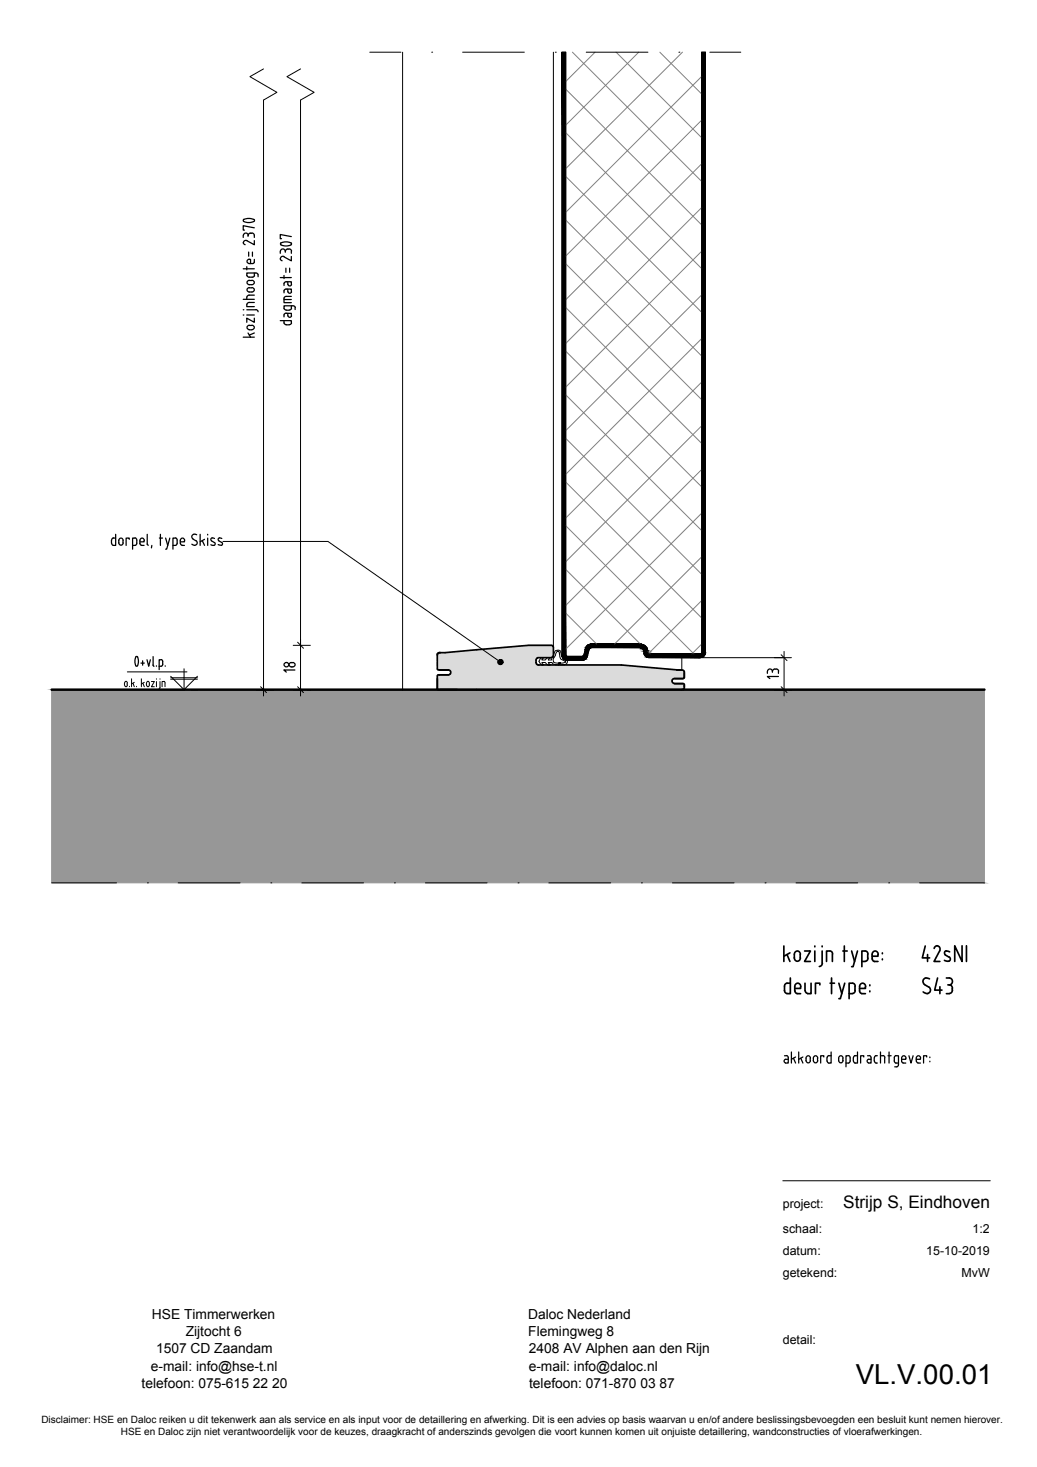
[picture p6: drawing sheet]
<svg xmlns="http://www.w3.org/2000/svg" width="210mm" height="297mm" viewBox="0 0 210 297" stroke-linecap="round" stroke-linejoin="round" font-family="sans-serif">
<g fill="#dbdbdb" stroke="#dbdbdb" stroke-width=".2">
<path d="M88.8 132.2h23.2z"/>
<path d="M110 133.1h1.2z"/>
<path d="M91 136.6h25.6z"/>
<path d="M90.9 136.6h25.7z"/>
<path d="M88.6 136.7h28z"/>
<path d="M88.7 139.6h7.8z"/>
<path d="M107.1 130.7h4.5zM107 130.7h4.6z"/>
<path d="M107 130.7h4.7zM107 130.7h4.7z"/>
<path d="M107 130.7h4.7zM106.8 130.7h4.9z"/>
<path d="M106.8 130.7h5zM106.3 130.7h5.5z"/>
<path d="M106.3 130.7l5.6 .1zM105.6 130.8h6.3z"/>
<path d="M105.6 130.8h6.3zM105.1 130.8h6.8z"/>
<path d="M105.1 130.8l6.8 .1zM104.7 130.9h7.2z"/>
<path d="M104.7 130.9h7.3zM104.3 130.9h7.7z"/>
<path d="M104.3 130.9l7.7 .1zM103.7 131h8.3z"/>
<path d="M103.7 131h8.3zM103.2 131h8.8z"/>
<path d="M103.2 131l8.8 .1zM102 131.1h10z"/>
<path d="M102 131.1h10zM101.4 131.1h10.6z"/>
<path d="M101.4 131.1l10.6 .5v-.5zM96.5 131.6l4.9-.5 10.6 .5z"/>
<path d="M96.5 131.6l15.5 .6v-.6zM90.1 132.2l6.4-.6 15.5 .6z"/>
<path d="M88.9 132.2h23.1zM88.9 132.2h23.1z"/>
<path d="M88.9 132.2h23.1zM88.9 132.2h23.1zM88.8 132.2h23.2z"/>
<path d="M88.8 132.2h23.2zM88.8 132.2h23.2z"/>
<path d="M88.7 132.2l23.3 .1zM88.7 132.3h23.3z"/>
<path d="M88.7 132.3h23.3zM88.6 132.3h23.4z"/>
<path d="M88.6 132.3l23.4 .1zM88.6 132.3l23.4 .1z"/>
<path d="M88.6 132.4h23.4zM88.6 132.4h23.4z"/>
<path d="M88.5 132.4l23.5 .1zM88.5 132.4l23.5 .1z"/>
<path d="M88.5 132.5h23.5zM88.5 132.5h23.5z"/>
<path d="M88.5 132.5l23.5 .2v-.2zM88.5 132.5l23.5 .2h-23.5z"/>
<path d="M88.5 132.7h23.5zM88.5 132.7h23.5z"/>
<path d="M88.5 132.7h23.5zM88.5 132.7h23.5z"/>
<path d="M88.5 132.7l23.5 .1zM88.5 132.7l23.5 .1z"/>
<path d="M88.5 132.8l23.3 .2 .2-.2zM88.5 132.8l23.3 .2h-23.3z"/>
<path d="M88.5 133h23.3zM88.5 133l23.3 .1z"/>
<path d="M88.5 133.1h23.3zM88.5 133.1h23.2z"/>
<path d="M88.5 133.1h23.1zM88.5 133.1h23.2z"/>
<path d="M111.4 133.1h.2zM111.4 133.1l.1 .1z"/>
<path d="M88.5 133.1h21.3zM88.5 133.1l20.5 .1z"/>
<path d="M88.5 133.2h20.4zM88.5 133.2h20.5z"/>
<path d="M88.5 133.2h20.4zM88.5 133.2h20.4z"/>
<path d="M88.5 133.2h20.3zM88.5 133.2h20.4z"/>
<path d="M88.5 133.2h20.3zM88.5 133.2h20.3z"/>
<path d="M88.5 133.2h20.3zM88.5 133.2l20.2 .1z"/>
<path d="M88.5 133.3h20.2zM88.5 133.3h20.1z"/>
<path d="M88.5 133.3h20.1zM88.5 133.3l20.1 .1z"/>
<path d="M88.5 133.4h20.1zM88.5 133.4h20z"/>
<path d="M88.5 133.4l20 .1zM88.5 133.4l20 .1z"/>
<path d="M88.5 133.5h20zM88.5 133.5h20z"/>
<path d="M88.5 133.5h20zM88.5 133.5l20 .1z"/>
<path d="M88.5 133.6h20zM88.5 133.6h20z"/>
<path d="M88.5 133.6l20 .5v-.5zM88.5 133.6l20 .5h-20z"/>
<path d="M88.5 134.1l20 .1zM88.5 134.1l20 .1z"/>
<path d="M88.5 134.2l20 .1zM88.5 134.2l20 .1z"/>
<path d="M88.5 134.3h20zM88.5 134.3h20z"/>
<path d="M88.5 134.3l20 .1zM88.5 134.3l20 .1z"/>
<path d="M88.5 134.4h20.1zM88.5 134.4h20.1z"/>
<path d="M88.5 134.4l20.1 .1zM88.5 134.4l20.1 .1z"/>
<path d="M88.5 134.5h20.2zM88.5 134.5h20.2z"/>
<path d="M88.5 134.5h20.2zM88.5 134.5h20.2z"/>
<path d="M88.5 134.5l20.2 .1zM88.5 134.5l20.2 .1z"/>
<path d="M88.5 134.6h20.3zM88.5 134.6h20.3z"/>
<path d="M88.5 134.6h20.3zM88.5 134.6h20.3z"/>
<path d="M88.5 134.6h20.4zM88.5 134.6h20.4z"/>
<path d="M88.5 134.6h20.4zM88.5 134.6h20.4z"/>
<path d="M88.5 134.6h20.5zM88.5 134.6h20.5z"/>
<path d="M88.5 134.6h37.3zM88.5 134.6h37.3z"/>
<path d="M88.5 134.6l45.6 .8-8.3-.8zM88.5 134.6l45.6 .8h-45.6z"/>
<path d="M88.5 135.4l46.2 .1zM88.5 135.4l46.2 .1z"/>
<path d="M88.5 135.5h47.1zM88.5 135.5h47.1z"/>
<path d="M88.6 135.5l47.5 .1zM88.6 135.5l47.5 .1z"/>
<path d="M88.6 135.6h47.8zM88.6 135.6h47.8z"/>
<path d="M88.6 135.6h48zM88.6 135.6h48z"/>
<path d="M88.6 135.6h48.3zM88.6 135.6h48.3z"/>
<path d="M88.7 135.6l48.3 .1zM88.7 135.6l48.3 .1z"/>
<path d="M90.8 135.7h47.3zM90.8 135.7h47.3z"/>
<path d="M90.8 135.7h47.4zM90.8 135.7h47.4z"/>
<path d="M90.9 135.7h47.3zM90.9 135.7h47.3z"/>
<path d="M90.9 135.7h47.4zM90.9 135.7h47.4zM91 135.7h47.3zM91 135.7h47.3z"/>
<path d="M91 135.7h47.3zM91 135.7h47.3z"/>
<path d="M91 135.7h47.3zM91 135.7h47.3zM91.1 135.7h47.2zM91.1 135.7h47.2z"/>
<path d="M119.6 135.7l18.8 .1zM119.6 135.7l18.8 .1z"/>
<path d="M91.1 135.7l25.5 .1zM91.1 135.7l25.5 .1z"/>
<path d="M119.6 135.8h18.8zM119.6 135.8h18.8z"/>
<path d="M91.1 135.8h25.5zM91.1 135.8h25.5z"/>
<path d="M91.1 135.8l25.5 .1zM91.1 135.8l25.5 .1z"/>
<path d="M119.6 135.8l18.9 .1zM119.6 135.8l18.9 .1z"/>
<path d="M91.1 135.9h25.5zM91.1 135.9h25.5z"/>
<path d="M119.6 135.9l18.9 .1zM119.6 135.9l18.9 .1z"/>
<path d="M119.6 136h18.9zM119.6 136h18.9z"/>
<path d="M91.2 135.9l25.4 .1zM91.2 135.9l25.4 .1z"/>
<path d="M119.6 136h18.9zM119.6 136h18.9z"/>
<path d="M91.2 136h25.4zM91.2 136h25.4z"/>
<path d="M119.6 136l18.9 .1zM119.6 136l18.9 .1z"/>
<path d="M91.2 136l25.4 .1zM91.2 136l25.4 .1z"/>
<path d="M91.2 136.1h25.4zM91.2 136.1h25.4z"/>
<path d="M119.6 136.1l18.9 .1zM119.6 136.1l18.9 .1z"/>
<path d="M91.3 136.1l25.3 .1zM91.3 136.1l25.3 .1z"/>
<path d="M91.2 136.2l25.4 .1zM91.2 136.2l25.4 .1z"/>
<path d="M91.2 136.3h25.4zM91.2 136.3h25.4z"/>
<path d="M91.2 136.3h25.4zM91.2 136.3h25.4z"/>
<path d="M91.2 136.3l25.4 .1zM91.2 136.3l25.4 .1z"/>
<path d="M91.2 136.4h25.4zM91.2 136.4h25.4z"/>
<path d="M91.1 136.4l25.5 .1zM91.1 136.4l25.5 .1z"/>
<path d="M91.1 136.5h25.5zM91.1 136.5h25.5z"/>
<path d="M91.1 136.5l25.5 .1zM91.1 136.5l25.5 .1z"/>
<path d="M91.1 136.6h25.5zM91 136.6h25.6zM90.9 136.6h25.7z"/>
<path d="M90.9 136.6h25.7zM90.9 136.6h25.7zM90.8 136.6h25.8z"/>
<path d="M90.8 136.6h25.8zM90.8 136.6h25.8z"/>
<path d="M88.8 136.6l27.8 .1zM88.6 136.7h28zM88.6 136.7h28z"/>
<path d="M88.6 136.7l28 .1zM88.6 136.7l28 .1z"/>
<path d="M88.6 136.8h28zM88.6 136.8h28z"/>
<path d="M88.5 136.8h28.1zM88.5 136.8h28.1z"/>
<path d="M119.6 136.2l18.9 .9v-.9zM119.6 136.2l18.9 .9h-18.9z"/>
<path d="M119.6 137.1l18.9 .1zM119.6 137.1l18.9 .1z"/>
<path d="M119.6 137.2h18.9zM119.6 137.2h18.9z"/>
<path d="M119.6 137.2h18.9zM119.6 137.2l18.9 .1z"/>
<path d="M119.6 137.3h18.9zM119.6 137.3h18.8z"/>
<path d="M119.6 137.3l18.8 .1zM119.6 137.3l18.8 .1z"/>
<path d="M119.6 137.4h18.8zM119.6 137.4h18.8z"/>
<path d="M119.6 137.4h18.8zM119.6 137.4h18.7zM119.6 137.4h18.7zM119.6 137.4h18.7z"/>
<path d="M136.5 137.4h1.8zM136.5 137.4h1.8z"/>
<path d="M119.6 137.4h16.8zM119.6 137.4h16.9z"/>
<path d="M119.6 137.4h16.8zM119.6 137.4h16.7z"/>
<path d="M119.6 137.4h16.7zM119.6 137.4l16.6 .1z"/>
<path d="M119.6 137.5h16.6zM119.6 137.5h16.6z"/>
<path d="M119.6 137.5h16.6zM119.6 137.5l16.5 .1z"/>
<path d="M119.6 137.6h16.5zM119.6 137.6h16.5z"/>
<path d="M119.6 137.6l16.5 .1zM119.6 137.6l16.5 .1z"/>
<path d="M119.6 137.7h16.5zM119.6 137.7h16.5z"/>
<path d="M119.6 137.7h16.5zM119.6 137.7h16.5z"/>
<path d="M119.6 137.7h16.5zM119.6 137.7l16.4 .1z"/>
<path d="M119.6 137.8h16.4zM119.6 137.8h16.4z"/>
<path d="M119.6 137.8l16.4 .1zM119.6 137.8l16.4 .1z"/>
<path d="M119.6 137.9l16.4 .1zM119.6 137.9l16.4 .1z"/>
<path d="M119.6 138h16.4zM119.6 138h16.4z"/>
<path d="M119.6 138h16.5zM119.6 138h16.5z"/>
<path d="M119.6 138l16.5 .1zM119.6 138l16.5 .1z"/>
<path d="M119.6 138.1h16.5zM119.6 138.1h16.5z"/>
<path d="M119.6 138.1l16.5 .1zM119.6 138.1l16.5 .1z"/>
<path d="M119.6 138.2h16.5zM119.6 138.2h16.5z"/>
<path d="M119.6 138.2h16.6zM119.6 138.2h16.6z"/>
<path d="M119.6 138.2l16.6 .1zM119.6 138.2l16.6 .1z"/>
<path d="M119.6 138.3h16.7zM119.6 138.3h16.7z"/>
<path d="M119.6 138.3l16.8 .1zM119.6 138.3l16.8 .1z"/>
<path d="M119.6 138.4h16.8zM119.6 138.4h16.8z"/>
<path d="M119.6 138.4h16.9zM119.6 138.4h16.9z"/>
<path d="M119.6 138.4h18.8zM119.6 138.4h18.8z"/>
<path d="M119.6 138.4l18.8 .1zM119.6 138.4l18.8 .1zM119.6 138.5h18.8zM119.6 138.5h18.8z"/>
<path d="M119.6 138.5h18.9zM119.6 138.5h18.9z"/>
<path d="M119.6 138.5h18.9zM119.6 138.5h18.9z"/>
<path d="M119.6 138.5l18.9 .1zM119.6 138.5l18.9 .1z"/>
<path d="M119.6 138.6l18.9 .1zM119.6 138.6l18.9 .1z"/>
<path d="M119.6 138.7l18.9 .5v-.5zM119.6 138.7l18.9 .5h-18.9z"/>
<path d="M119.6 139.2l18.9 .1v-.1zM119.6 139.2l18.9 .1h-18.9z"/>
<path d="M119.6 139.3h18.9zM119.6 139.3h18.9z"/>
<path d="M119.6 139.3h18.9zM119.6 139.3l18.9 .1z"/>
<path d="M88.5 136.8l28.1 2.6v-2.6zM88.5 136.8l28.1 2.6h-28.1z"/>
<path d="M119.6 139.4h18.9zM119.6 139.4h18.8z"/>
<path d="M88.5 139.4h28.1zM88.5 139.4h28.1z"/>
<path d="M119.6 139.4l18.8 .1zM119.6 139.4l18.8 .1z"/>
<path d="M119.6 139.5h18.8zM119.6 139.5h18.8z"/>
<path d="M88.5 139.4l28.1 .1zM88.5 139.4l28.1 .1z"/>
<path d="M119.6 139.5h18.8zM119.6 139.5h18.7z"/>
<path d="M88.5 139.5h28.1zM88.5 139.5h28.1z"/>
<path d="M119.6 139.5h18.7zM119.6 139.5l18.7 .1z"/>
<path d="M119.6 139.6h18.7zM119.6 139.6h18.7z"/>
<path d="M119.6 139.6h18.7zM119.6 139.6h18.6z"/>
<path d="M88.6 139.5l28 .1zM88.6 139.5l28 .1z"/>
<path d="M119.6 139.6h18.6zM119.6 139.6h18.6z"/>
<path d="M88.6 139.6h28zM88.6 139.6h28z"/>
<path d="M119.6 139.6h18.6zM119.6 139.6h18.5z"/>
<path d="M88.6 139.6h28zM88.6 139.6h28z"/>
<path d="M118.1 135.7l1.5 3.9v-3.9zM118.1 135.7l1.5 3.9h-1.5z"/>
<path d="M116.6 135.7l1.5 3.9v-3.9zM116.6 135.7l1.5 3.9h-1.5z"/>
</g>
<g fill="#979797" stroke="#979797" stroke-width=".2">
<path d="M10.5 139.6h188.8z"/>
<path d="M10.5 139.6l188.8 39.2v-39.2zM10.5 139.6l188.8 39.2h-188.8z"/>
</g>
<g fill="none" stroke="#000" stroke-width=".34">
<path d="M88.5 139.4l.1 .2h3.9M88.5 137.4v2M89 136.6h-.3l-.2 .2v2.6M89 135.7h1.8h-1.8M89 136.6h1.8M89.2 132.2a.54 .54 0 0 0-.7 .5M90.8 135.7a.49 .49 0 0 1 .5 .5 .49 .49 0 0 1-.5 .4h-1.8M108.5 133.7v.7l.4 .2h16.9l12.2 1.1a.45 .45 0 0 1 .5 .5l-.1 1.2h-1.9a.51 .51 0 0 0-.5 .5 .51 .51 0 0 0 .5 .5h1.9l.1 .1v.8l-.4 .3h-48.9M108.5 133.6l.3-.4h2.7l.3-.2 .2-.2v-1.7a.44 .44 0 0 0-.5-.4h-4.5l-18 1.5a.44 .44 0 0 0-.5 .5v2.8l.5 .2M136.5 137.4h1.8M136.5 138.4h1.8M137 135.7h.9"/>
<path d="M138.5 136.2v.9M138.5 138.7v.4M158.7 191.5v3.2M158.8 199.7l.1 1.1 .4 .4M159.3 193.3l.6 1.4M159.9 192.9l-1.2 .7M160 198v3.2h-.7M160 199.1l-.9 .1-.3 .5M160.8 193.3v.7M160.8 193.3a.62 .62 0 0 1 .6-.7 .62 .62 0 0 1 .6 .7M160.8 193.9a.62 .62 0 0 0 .6 .7 .62 .62 0 0 0 .6-.7M162 193.3v.7"/>
<path d="M162.1 199.8v.3h-1.2M162.1 199.8a.62 .62 0 0 0-.6-.7 .62 .62 0 0 0-.6 .7v.8M162.9 192.6h1.1l-1.1 2.1h1.1M162.9 199.1v1.5M164.2 199.1v2.1h-.7M164.9 191.5v.2M164.9 192.6v2.1M165.9 199.4v-.3h-.8v2.1M166.4 191.5v.2M166.4 192.6v2.4M166.5 195a.66 .66 0 0 1-.7 .7M168 199.1h.9"/>
<path d="M168.3 198v3.2M168.5 193.2v1.5M168.5 193.2l-.2-.6h-1v2.1M169.8 199.1l.6 2.1M170.6 192.6h.9M170.9 191.5v3.2M171 199.1l-.9 3.1h-.3M172.4 192.6l.6 2.1M173.1 199.7v.9M173.1 199.7l-.3-.5-.9-.1v3.1M173.6 192.6l-.9 3.1h-.3M174.5 194.7h.6"/>
<path d="M175.2 199.8v.3h-1.2M175.2 199.8a.62 .62 0 0 0-.6-.7 .62 .62 0 0 0-.6 .7l.1 1.1 .3 .3M175.6 193.2v.8M175.7 193.2l-.3-.6h-.9v3.1M175.7 194l-.1 .3-.4 .3M176.1 199.4v.2M176.5 193.3l.1 .8 .2 .5 .9 .1M176.5 193.3a.62 .62 0 0 1 .6-.7 .62 .62 0 0 1 .7 .7M177.7 193.3v.3h-1.2M178.6 192.9v.2M178.6 194.2v.1M187.2 199.4l.8 .4"/>
<path d="M187.3 191.5l-.6 2.5h1.5M187.4 198l.7 .2M187.4 198a.72 .72 0 0 0-.6 .6 .72 .72 0 0 0 .4 .7M187.7 193.3v1.4M188 199.8a.72 .72 0 0 1 .3 .8 .72 .72 0 0 1-.6 .6M189.1 192a.64 .64 0 0 1 .9-.4 .64 .64 0 0 1 .2 1M189.8 198l-.6 2.5h1.5M190.2 192.6l-1.1 2.1h1.1M190.2 199.8v1.4M191.3 193.4l.9 .4 .2 .5-.4 .3-.8-.1M191.6 192.6l.6 .1M191.6 192.5l-.4 .3 .2 .5"/>
<path d="M191.6 198h.6M191.9 199.4h.3M192.2 198a.7 .7 0 0 1 .6 .7 .7 .7 0 0 1-.6 .7 .66 .66 0 0 1 .6 .7M194.7 191.5v3.2l-1.4-3.2v3.2M195.6 191.5v3.2M160.9 200.6l.1 .3 .4 .3M161.3 201.2h.8M163 200.5l.1 .3 .4 .4M171.9 201.2h.7M173.1 200.5l-.1 .3-.4 .4M174.4 201.2h.8M176.1 200.6v.2"/>
<path d="M186.9 200.8l.8 .4M191.6 201.2h.6M192.7 200.1v.4M192.8 200.5a.66 .66 0 0 1-.6 .7"/>
</g>
<g fill="none" stroke="#000" stroke-width=".25">
<path d="M49.2 54.4h2.3M49.2 47.7v.4M49.2 49.1l.4 .4M50 54v.6M50 55.8l.2 .3h.2M50.2 47.7v.2M50.3 51v.9M50.4 59.8h1.1M50.4 59.8h-.2l-.2 .3M50.5 52.5h.2v.9M50.5 58.3h.5M50.5 59.1h.5"/>
<path d="M50.5 56.8h.5M50.5 57.6h.5M50.5 58.2a.45 .45 0 0 0-.5 .5 .45 .45 0 0 0 .5 .4M50.5 56.8a.45 .45 0 0 0-.5 .4 .45 .45 0 0 0 .5 .4M50.5 52.5a.45 .45 0 0 0-.5 .4 .45 .45 0 0 0 .5 .5M50.7 47.2h.3M50.7 47.2h-.2l-.3 .4a.49 .49 0 0 0-.4-.4 .49 .49 0 0 0-.5 .4M51 58.2a.45 .45 0 0 1 .5 .5 .45 .45 0 0 1-.5 .4M51 56.8a.45 .45 0 0 1 .5 .4 .45 .45 0 0 1-.5 .4M51 47.2l.4 .2 .1 .2M51.1 51v.9M51.3 44.4l-1.1-.2-.8 .2-.2 .2 .2 .3 .8 .2 1.1-.2"/>
<path d="M51.4 44.4l.1 .2-.1 .2M51.5 53.1l-.2 .2-.8 .1M51.5 48.7v.9l-1.6-.9-.5 .1-.1 .3M51.5 46.1l-2.3-.4v.9h.3M51.5 47.7v.4M51.5 52.5v.6M51.5 55.3v.5M51.5 55.8l-.2 .3h-.9M51.8 55.3h-1.8v.5M51.8 55.3h.2l.2 .3M52.2 55.7v.3M56.7 56.2h2.3"/>
<path d="M56.7 50.9v.4M56.7 52.4l.4 .4M56.8 50.8a.5 .5 0 0 1 .6-.4 .5 .5 0 0 1 .3 .7M56.9 49.1l-.1 .3a1.63 1.63 0 0 0 2.2 0l-.1-.3M56.9 49.2l1.2-.2 .8 .2M57.5 55.8v.6M57.5 52l-.5-.1-.2 .4M57.9 54.3v.8M57.9 58.5h1.1v.6M57.9 57.1h1.1v.5M57.9 58.5l-.4 .2v.6M57.9 57.1l-.4 .1v.6"/>
<path d="M58.3 57.1v.5M58.3 58.5v.6M58.3 50.4h.2M58.3 50.4l-.4 .2-.1 .2M58.3 59.1a.36 .36 0 0 0 .4 .3 .36 .36 0 0 0 .3-.3M58.3 57.6a.36 .36 0 0 0 .4 .3 .36 .36 0 0 0 .3-.3M58.5 50.4l.4 .2 .1 .2M58.6 54.3v.8M59 51.9v.9l-1.5-.8M59 47.9l-2.3-.4v.8h.3M59 50.9v.4M49.2 68.3h2.3"/>
<path d="M49.2 63.8h.2M49.2 62.7h.2M49.2 60.6h2.3M50 61.6v.5h1.5M50 63.8h1.5M50 62.7h1.7M50 60.1v.5M50.2 67.4l.5 .9M50.4 61.2h1.1M50.4 61.2l-.2 .1-.2 .3M50.5 65.9h.5M50.5 66.8h.5"/>
<path d="M50.5 65.9a.45 .45 0 0 0-.5 .4 .45 .45 0 0 0 .5 .4M51 65.9a.45 .45 0 0 1 .5 .4 .45 .45 0 0 1-.5 .4M51.5 64.4v.9l-1.5-.9v.9M51.5 67.4l-1 .4M51.8 62.7l.4 .2v.2M56.7 64.9h2.3v.5M57.5 64.9v.7l.4 .1M57.5 60.4v.9h1.5M57.5 60.6h1.5M57.5 62.4l.2 .3 .2 .1M57.9 63.4h1.1v.6M57.9 65.8h.6"/>
<path d="M57.9 62.8h.6M57.9 60h1.1M57.9 63.4l-.4 .2v.6M57.9 60l-.2 .1-.2 .3M58.3 63.4v.6M58.3 63.9a.36 .36 0 0 0 .4 .3 .36 .36 0 0 0 .3-.3M59 61.9v.5M59 65.4l-.2 .3h-.2M59 62.4l-.2 .3-.2 .1M59.7 62.3v.4M59.8 62.3l-.2-.3-.3-.1h-1.8v.5M22.6 109.4v.6"/>
<path d="M22.6 110l.1 .2 .3 .2M22.9 109h.5M23 108.9l-.3 .2-.1 .3M23.4 108.2v2.2h-.5M24.9 109.5v.4M24.9 109.4a.45 .45 0 0 0-.4-.4 .45 .45 0 0 0-.5 .4v.5a.45 .45 0 0 0 .5 .5 .45 .45 0 0 0 .4-.5M26.2 109.2v-.2h-.7v1.4M27.3 109h-.5v2.2M27.3 108.9l.2 .1a1.23 1.23 0 0 1 0 1.4h-.7M28.3 110l.3 .4M28.6 110.4h.6M29.2 109.5v.2h-.9"/>
<path d="M29.2 109.4a.45 .45 0 0 0-.4-.4 .45 .45 0 0 0-.5 .4v.7M29.8 108.2v2l.2 .2M30.7 110.4l-.1 .5M32.3 109h.6M32.5 108.2v2.2M33.5 109l.5 1.4M34.4 109l-.7 2.2h-.2M35.5 109h-.5v2.2M35.5 108.9l.2 .1a1.23 1.23 0 0 1 0 1.4h-.7M36.5 110l.4 .4M36.8 110.4h.5M37.3 109.5v.2h-.8"/>
<path d="M37.4 109.4a.45 .45 0 0 0-.5-.4 .45 .45 0 0 0-.4 .4v.7M38.8 110.2l.7 .2M39.1 109.2l.6 .3M39.3 108.2a.5 .5 0 0 0-.5 .4 .5 .5 0 0 0 .3 .5M39.3 108.1l.5 .2M39.7 109.5a.5 .5 0 0 1 .2 .5 .5 .5 0 0 1-.4 .4M40.5 108.2v2.2M40.9 109.5l.5 .9M41.4 109.2l-.9 .5M42 108.2v.1M42 109v1.4M43.4 109.8l.2 .4a.54 .54 0 0 1-.9 .1"/>
<path d="M43.4 109l-.5-.1-.2 .2 .1 .4 .5 .3M44.2 110.3l.6 .1M44.9 109.8l.1 .4-.2 .2M44.9 109l-.5-.1-.2 .2 .1 .4 .6 .3M27.5 134.8l.2 .1 .2-.1M27.5 134.8l-.2-1.1a.66 .66 0 0 1 .4-.8l.2 .1 .1 .7-.2 1.1M28.5 134.3h.7M28.9 133.8v.9M29.8 133.6l.3 1.3 .3-1.3M31 134.7l.2 .2M31 133v1.7M31.7 134.8v.1"/>
<path d="M32.2 134.9h.4M32.6 133.6h-.4v2M32.6 133.5l.3 .4v.8l-.3 .2M33.4 134.8v.1M59 134.2h.2M59 135h.2M59 134.1a.45 .45 0 0 0-.5 .5 .45 .45 0 0 0 .5 .4M59.2 134.1a.45 .45 0 0 1 .5 .5 .45 .45 0 0 1-.5 .4M59.7 135.7h-2.3l.6 .4M155.3 135.9v.4M155.4 135.9a.5 .5 0 0 1 .6-.4 .5 .5 0 0 1 .3 .6M156.8 135.5h.3"/>
<path d="M156.9 135.5l-.5 .2v.2M157.1 135.5l.4 .2 .1 .2M157.6 137h-2.3l.5 .4M157.6 135.9v.4M158.8 213.8h.6l.2 .4M159 214.5h.6M159 214.5a.36 .36 0 0 0-.3 .3 .36 .36 0 0 0 .3 .4M159.6 214.2v1.1h-.6M160.2 213v2.3M160.6 214.3l.4 1M161 214l-.8 .5M161.7 213v2.3"/>
<path d="M162.1 214.3l.4 1M162.5 214l-.8 .5M163.2 214.7a.45 .45 0 0 0 .4 .5 .45 .45 0 0 0 .4-.5M164 214.3v.4M164 214.3a.45 .45 0 0 0-.4-.5 .45 .45 0 0 0-.4 .5v.4M164.6 214.7a.45 .45 0 0 0 .5 .5 .45 .45 0 0 0 .4-.5M165.5 214.3v.4M165.5 214.3a.45 .45 0 0 0-.4-.5 .45 .45 0 0 0-.5 .5v.4M166.8 214v-.2h-.7v1.5M167.4 214.2v.6M167.4 214.8l.1 .2 .3 .3M167.8 213.8h.4"/>
<path d="M167.8 213.7l-.3 .2-.1 .3M168.2 213v2.3h-.4M169.8 214.7a.45 .45 0 0 0 .4 .5 .45 .45 0 0 0 .4-.5M170.6 214.3v.4M170.6 214.3a.45 .45 0 0 0-.4-.5 .45 .45 0 0 0-.4 .5v.4M171.2 215.3h.5M171.7 213.8h-.5v2.2M171.7 213.7l.3 .2 .1 .3M172.1 214.2l-.1 .8-.3 .3M172.7 214.2v.6M173.6 213v2.3l-.7-.1-.1-.4M173.6 213.8h-.7l-.1 .4"/>
<path d="M174.8 214v-.2h-.6v1.5M175.6 213.8h.5l.2 .4M175.8 214.5h.5M175.8 214.5a.36 .36 0 0 0-.3 .3 .36 .36 0 0 0 .3 .4M176.3 214.2v1.1h-.5M177 214.2v.6M177 214.8v.2l.4 .3M177.3 213.8h.3M177.3 215.3h.3M177.4 213.7l-.4 .2v.3M178.2 213.8h.7l.2 .4M178.2 213v2.3"/>
<path d="M179.1 214.2v1.1M179.7 213.8h.7M180 213v2.3M181 214.2l.1 .8 .3 .3h.5M181 214.2l.2-.4h.7v1.8l-.1 .2-.3 .2M181.1 216h.4M182.8 215.3h.5M183.3 214.3v.2h-.8M183.4 214.3a.44 .44 0 0 0-.3-.5 .44 .44 0 0 0-.5 .2 1.12 1.12 0 0 0 .1 1.2h.1M184 213.8l.4 1.5 .4-1.5M185.5 214.8l.3 .4M185.8 215.3h.5"/>
<path d="M186.3 214.3v.2h-.8M186.4 214.3a.45 .45 0 0 0-.5-.5 .45 .45 0 0 0-.4 .5v.6M187.6 214v-.2h-.7v1.5M188.2 214v.2M188.2 214.9v.1"/>
<circle cx="58" cy="134.6" r=".47"/>
</g>
<g fill="none" stroke="#000" stroke-width=".2">
<path d="M53.3 14l-2.7 1.5 5.4 3.2-2.7 1.6v120.6M60.8 14l-2.7 1.5 5.5 3.2-2.8 1.6v120.6M74.8 10.6h6.4M81.5 10.6v129M87.4 10.6h.1M93.6 10.6h12.5M112 10.6v120.4M112.4 10.6h.1M118.7 10.6h12.4M137.4 10.6h.1M143.7 10.6h6.2M45.1 109.6h21.3l34.9 24.5"/>
<path d="M10.5 139.6h3.3M15.3 139.6h3.2M20 139.6h3.2M24.7 139.6h3.2M25.2 138.3v.4M25.2 138.3l.3-.3 .3 .3M25.7 138.3l-.1 .7h-.2l-.2-.3M25.8 136h12M26.2 139v.1M26.6 137.4v1.7M26.9 138.3l.3 .8M27.2 138.2l-.6 .3"/>
<path d="M27.6 139v.1M28.6 137.4v1.7M28.9 138.3l.3 .8M29.2 138.2l-.6 .3M29.4 139.6h3.1M29.6 138.3l.1 .6 .3 .2 .2-.2v-.6M29.7 138.3l.3-.3 .2 .3M30.6 138h.6l-.6 1.1h.6M31.7 137.4v.1M31.7 138v1.1M32.4 138v1.2l-.3 .4M32.4 137.4v.1"/>
<path d="M33.1 138h-.3v1.1M33.2 138l.2 .3M33.4 138.3v.8M34.1 139.6h7.8M34.5 136.9l2.8 2.7 2.7-2.7M34.5 137.2h5.5M34.5 137.5h5.5M37.3 135.4v4.2M43.5 139.6h3.1M48.2 139.6h3.1M51.8 139.6h4.2M52.7 139.1l1.2 1.1"/>
<path d="M57.5 139.6h7.9M59.4 130.7h3.4M60.2 139.1l1.2 1.1M60.2 130l1.2 1.3M66.9 139.6h3.2M71.6 139.6h3.1M76.3 139.6h3.1M81 139.6h3.1M85.7 139.6h3.3M111.5 133.6h-.5l.5-.4-.2-.1a.93 .93 0 0 0-.9 .5h-.7l.3-.4-.2-.1-.4 .2-.3 .6 .3 .5 .3 .2h.3l-.3-.5h.7l.1 .2a.78 .78 0 0 0 1 .3l-.5-.5h.7l.4 .4 1 .1a1.46 1.46 0 0 0 1.8-.5l-.1-.3a1.67 1.67 0 0 1-1.3-1.8 .8 .8 0 0 0-.9-.3 .8 .8 0 0 0-.5 .8l-.4 .7-.1 .4M112.7 131.9l.2-.1 .3 .2a1.63 1.63 0 0 0 1.2 1.9l.1 .2-.5 .1-1.2 .1a.67 .67 0 0 1-.7-.3 .67 .67 0 0 1 0-.8zM113.7 132.7v-122.1h.8v122.1"/>
<path d="M113.8 132.6a.99 .99 0 0 0 1 1M114.6 132.6l.2 .3M114.8 132.9h3.1M114.8 133.7h3.1M118.5 131.3l-.4 1.4-.2 .2M118.9 132.9a.99 .99 0 0 1-1 .7M119.7 130.4h9.9a1.59 1.59 0 0 1 1.5 1.7M119.7 130.4a1.25 1.25 0 0 0-1.2 .9M130.4 132a.99 .99 0 0 0 .9 1.1M130.4 132.1l-.2-.7-.7-.3h-9.8l-.4 .4-.4 1.4M131.1 132.1l.2 .3M131.3 133.2h28.9"/>
<path d="M131.3 132.4h10.5M138 139.6h1.6M138 133.2v2.5M141.1 139.6h3.2M141.8 132.4l.2-.3v-121.5h.8v121.6a1.15 1.15 0 0 1-.9 .9M145.8 139.6h3.2M150.5 139.6h3.2M155.2 139.6h7.8M158.1 132.6l1.2 1.2M158.1 139.1l1.2 1.1M158.7 131.9v9M164.6 139.6h3.1"/>
<path d="M169.3 139.6h3.1M174 139.6h3.1M178.7 139.6h3.1M183.3 139.6h3.2M188 139.6h3.2M192.7 139.6h3.2M197.4 139.6h1.6M10.5 178.8h13.1M29.8 178.8h.1M36.1 178.8h12.5M54.8 178.8h.1M61.1 178.8h12.5"/>
<path d="M79.8 178.8h.1M86.1 178.8h12.5M104.9 178.8h.1M111.1 178.8h12.5M129.8 178.8h.1M136.1 178.8h12.5M154.9 178.8h.1M161.1 178.8h12.5M179.9 178.8h.1M186.1 178.8h13.2M158.5 239.1h41.9"/>
</g>
<g fill="#000" stroke="#000" stroke-width=".2">
<path d="M118.5 131.3h.8zM130.9 133h11.3zM141.9 132.4h.8zM142 132.3h.7z"/>
<path d="M113.7 10.6l.8 122.1v-122.1zM113.7 10.6l.8 122.1h-.8z"/>
<path d="M142 10.6l.8 121.6v-121.6zM142 10.6l.8 121.6h-.8z"/>
<path d="M100.9 133.8l-.1 .2 .5 .1zM100.8 134l.5 .1-.5 .2zM100.8 134.3l.2 .2 .3-.4z"/>
<path d="M101.3 134.1l-.3 .4 .3 .1zM101.3 134.1l.2 .4-.2 .1zM101.3 134.1l.2 .4 .2-.1z"/>
<path d="M101.3 133.5v.6l.3-.5zM101.1 133.6l.2-.1v.6zM100.9 133.8l.4 .3-.2-.5z"/>
<path d="M101.3 134.1l.4 .3 .1-.3zM101.3 134.1l.5-.3v.3zM101.6 133.6l-.3 .5 .5-.3z"/>
<path d="M113.8 132.8h.8zM113.8 132.8h.8z"/>
<path d="M113.8 132.9h5.1zM113.8 132.9h5.1z"/>
<path d="M113.7 132.7h.8zM113.7 132.7h.8z"/>
<path d="M113.8 132.7h.7zM113.8 132.7h.7z"/>
<path d="M113.8 132.7l.8 .1zM113.8 132.7l.8 .1z"/>
<path d="M113.8 132.8h.8zM113.8 132.8h.8zM113.8 132.8h.8zM113.8 132.8h.8z"/>
<path d="M113.8 132.8l.8 .1zM113.8 132.8l.8 .1z"/>
<path d="M113.8 132.9h.9zM113.8 132.9h.9z"/>
<path d="M113.8 132.9h.9zM113.8 132.9h.9z"/>
<path d="M113.8 132.9h1zM113.8 132.9h1z"/>
<path d="M114.6 133.6h3.5zM114.6 133.6l3.3 .1z"/>
<path d="M114.4 133.6h3.8zM114.4 133.6h3.9z"/>
<path d="M114.4 133.6h3.8zM114.4 133.6h3.7zM114.6 133.6h3.5zM114.6 133.6h3.5z"/>
<path d="M114.3 133.5h4.1zM114.3 133.5h4.1z"/>
<path d="M114.3 133.5h4.1zM114.3 133.5l4 .1z"/>
<path d="M114.1 133.4h4.4zM114.1 133.4l4.3 .1z"/>
<path d="M114.1 133.4h4.5zM114.1 133.4h4.4z"/>
<path d="M114 133.3h4.7zM114 133.3l4.6 .1z"/>
<path d="M114 133.3h4.7zM114 133.3h4.7z"/>
<path d="M113.9 133.2h4.8zM113.9 133.2l4.8 .1z"/>
<path d="M113.9 133.1h4.9zM113.9 133.1l4.8 .1z"/>
<path d="M113.8 133h5zM113.8 133l5 .1z"/>
<path d="M118.1 132.8l.8 .1zM118.1 132.8l.8 .1z"/>
<path d="M118 132.9h.9zM118 132.9h.9z"/>
<path d="M118 132.9h.9zM118 132.9h.9z"/>
<path d="M117.9 132.9h1zM117.9 132.9h1z"/>
<path d="M113.8 132.9h5.1zM113.8 132.9l5 .1z"/>
<path d="M118.2 132.7h.7zM118.2 132.7h.7z"/>
<path d="M118.1 132.7l.8 .1zM118.1 132.7l.8 .1z"/>
<path d="M118.1 132.8h.8zM118.1 132.8h.8z"/>
<path d="M118.5 131.4l.8 .1zM118.5 131.4l.8 .1z"/>
<path d="M118.4 131.5l.5 1.2 .4-1.2zM118.4 131.5l.5 1.2h-.7z"/>
<path d="M118.5 131.3h.8zM118.5 131.3l.8 .1z"/>
<path d="M118.5 131.3h.9zM118.5 131.3h.8zM118.5 131.3h.8z"/>
<path d="M118.5 131.2h1zM118.5 131.2l.9 .1z"/>
<path d="M118.6 131.2h.9zM118.6 131.2h1z"/>
<path d="M118.6 131.2h.9zM118.6 131.2h.9z"/>
<path d="M118.6 131.1h1.1zM118.6 131.1l1 .1z"/>
<path d="M119.7 130.4h10.1zM119.5 130.4h10.3z"/>
<path d="M119.5 130.4h10.3zM119.5 130.4h10.3z"/>
<path d="M119.5 130.4l10.5 .1zM119.3 130.5h10.7z"/>
<path d="M119.3 130.5h10.8zM119.2 130.5h10.9z"/>
<path d="M119.2 130.5l11.1 .1zM119 130.6h11.3z"/>
<path d="M119 130.6h11.3zM119 130.6h11.3z"/>
<path d="M119 130.6l11.5 .2-.2-.2zM119 130.6l11.5 .2h-11.6z"/>
<path d="M118.9 130.8h11.7zM118.8 130.8h11.8z"/>
<path d="M118.8 130.8l11.9 .1-.1-.1zM118.8 130.8l11.9 .1h-12z"/>
<path d="M118.7 130.9l12.1 .1-.1-.1zM118.7 130.9l12.1 .1h-12.1z"/>
<path d="M118.7 131l12.2 .1zM118.6 131.1h12.3z"/>
<path d="M118.6 131.1h12.3zM118.6 131.1h12.3z"/>
<path d="M129.5 131.1l1.4 .1zM129.5 131.1l1.4 .1z"/>
<path d="M129.7 131.2h1.2zM129.7 131.2h1.2z"/>
<path d="M129.8 131.2l1.1 .1zM129.8 131.2l1.1 .1zM130 131.3h.9zM130 131.3h.9z"/>
<path d="M130 131.3l1 .1-.1-.1zM130 131.3l1 .1h-.9z"/>
<path d="M130.1 131.4l.9 .1zM130.1 131.4l.9 .1z"/>
<path d="M130.2 131.5l.9 .1zM130.2 131.5l.9 .1z"/>
<path d="M130.3 131.6h.8zM130.3 131.6h.8z"/>
<path d="M130.3 131.6l.8 .2v-.2zM130.3 131.6l.8 .2h-.8z"/>
<path d="M130.3 131.8l.8 .1zM130.3 131.8l.8 .1z"/>
<path d="M130.3 131.9h.8zM130.3 131.9h.8z"/>
<path d="M130.4 131.9l.7 .2v-.2zM130.4 131.9l.7 .2h-.7z"/>
<path d="M130.4 132.1l.7 .1zM130.4 132.1l.7 .1z"/>
<path d="M130.4 132.2h.7zM130.4 132.2h.7z"/>
<path d="M130.4 132.2h.7zM130.4 132.2h.7z"/>
<path d="M130.4 132.2l.7 .1zM130.4 132.2l.7 .1zM130.4 132.3h.7zM130.4 132.3h.7z"/>
<path d="M130.4 132.3h.8zM130.4 132.3h.8z"/>
<path d="M130.4 132.3l.8 .1zM130.4 132.3l.8 .1z"/>
<path d="M130.4 132.4h.8zM130.4 132.4h.8z"/>
<path d="M130.4 132.4h.9zM130.4 132.4h.9z"/>
<path d="M130.4 132.4h.9zM130.4 132.4h.9z"/>
<path d="M141.8 132.4h.9zM141.8 132.4h.9z"/>
<path d="M130.4 132.4h11.4zM130.4 132.4h11.4z"/>
<path d="M131.1 133.1h10.8zM131.1 133.1l10.7 .1z"/>
<path d="M131.1 133.1h10.9zM131.1 133.1h10.8z"/>
<path d="M130.9 133h11.3zM130.9 133l11.1 .1z"/>
<path d="M130.7 132.9l11.6 .1zM130.7 132.9l11.6 .1z"/>
<path d="M130.8 133h11.5zM130.8 133h11.4zM130.9 133h11.3z"/>
<path d="M130.6 132.8h11.9zM130.6 132.8l11.7 .1z"/>
<path d="M130.6 132.8h11.9zM130.6 132.8h11.9z"/>
<path d="M130.5 132.7h12.1zM130.5 132.7l12 .1z"/>
<path d="M130.5 132.6h12.1zM130.5 132.6l12.1 .1z"/>
<path d="M130.4 132.5h12.3zM130.4 132.5l12.2 .1z"/>
<path d="M141.9 132.4h.8zM141.9 132.4h.8zM141.8 132.4h.9z"/>
<path d="M130.4 132.4h12.3zM130.4 132.4h12.3z"/>
<path d="M130.4 132.4h12.3zM130.4 132.4l12.3 .1z"/>
<path d="M142 132.2h.7zM142 132.2h.7z"/>
<path d="M142 132.2l.7 .1zM142 132.2l.7 .1z"/>
<path d="M142 132.3h.7zM142 132.3h.7zM141.9 132.3h.8z"/>
<path d="M141.9 132.3l.8 .1zM141.9 132.3l.8 .1zM141.9 132.4h.8zM141.9 132.4h.8z"/>
<path d="M141.9 132.4h.8zM141.9 132.4h.8z"/>
<path d="M142 132.2h.8zM142 132.2h.7z"/>
</g>
<path d="M10.5 139.6h188.8" fill="none" stroke="#000" stroke-width=".51"/>
<g fill="none" stroke="#7f7f7f" stroke-width=".2">
<path d="M114.5 18.1l27.5 27.4M115.9 10.6l26.1 26.1M120.4 10.6l-5.9 5.9M124.7 10.6l17.3 17.3M129.3 10.6l-14.8 14.7M133.6 10.6l8.4 8.4M138.1 10.6l-23.6 23.5M142 15.5l-27.5 27.5M114.5 26.9l27.5 27.5M114.5 35.7l27.5 27.5M142 24.3l-27.5 27.5M142 33.2l-27.5 27.5"/>
<path d="M114.5 44.6l27.5 27.5M114.5 53.4l27.5 27.5M142 42l-27.5 27.5M142 50.9l-27.5 27.5M142 59.7l-27.5 27.5M114.5 62.3l27.5 27.5M114.5 71.1l27.5 27.5M114.5 80l27.5 27.4M142 68.6l-27.5 27.4M142 77.4l-27.5 27.5M114.5 88.8l27.5 27.5M114.5 97.6l27.5 27.5"/>
<path d="M142 86.2l-27.5 27.5M142 95.1l-27.5 27.5M114.5 106.5l26 25.9M114.5 115.3l15.1 15.1M142 103.9l-27.5 27.5M142 112.8l-17.6 17.6M114.5 124.1l6.3 6.3M131.1 131.9l.5 .5M142 121.6l-10.8 10.8M142 130.4l-2 2"/>
</g>
<text font-size="5.6" x="173.2" y="280.3">VL.V.00.01</text>
<text font-size="3.5" x="170.7" y="244.6">Strijp S, Eindhoven</text>
<g font-size="2.8">
<text x="30.7" y="267">HSE Timmerwerken</text>
<text x="106.9" y="267">Daloc Nederland</text>
<text x="31.6" y="274">1507 CD Zaandam</text>
<text x="37.6" y="270.5">Zijtocht 6</text>
<text x="106.9" y="270.5">Flemingweg 8</text>
<text x="107.1" y="274">2408 AV Alphen aan den Rijn</text>
<text x="28.7" y="281.1">telefoon: 075-615 22 20</text>
<text x="30.5" y="277.6">e-mail: info@hse-t.nl</text>
<text x="107" y="277.6">e-mail: info@daloc.nl</text>
<text x="107.1" y="281.1">telefoon: 071-870 03 87</text>
</g>
<g font-size="2.5">
<text x="158.5" y="244.6">project:</text>
<text x="158.5" y="249.6">schaal:</text>
<text x="196.8" y="249.6">1:2</text>
<text x="158.5" y="254.1">datum:</text>
<text x="187.5" y="254.1">15-10-2019</text>
<text x="158.5" y="258.6">getekend:</text>
<text x="194.6" y="258.6">MvW</text>
<text x="158.5" y="272.1">detail:</text>
</g>
<g font-size="2">
<text x="8.4" y="288.1">Disclaimer: HSE en Daloc reiken u dit tekenwerk aan als service en als input voor de detaillering en afwerking. Dit is een advies op basis waarvan u en/of andere beslissingsbevoegden een besluit kunt nemen hierover.</text>
<text x="24.5" y="290.6">HSE en Daloc zijn niet verantwoordelijk voor de keuzes, draagkracht of anderszinds gevolgen die voort kunnen komen uit onjuiste detaillering, wandconstructies of vloerafwerkingen.</text>
</g>
</svg>
